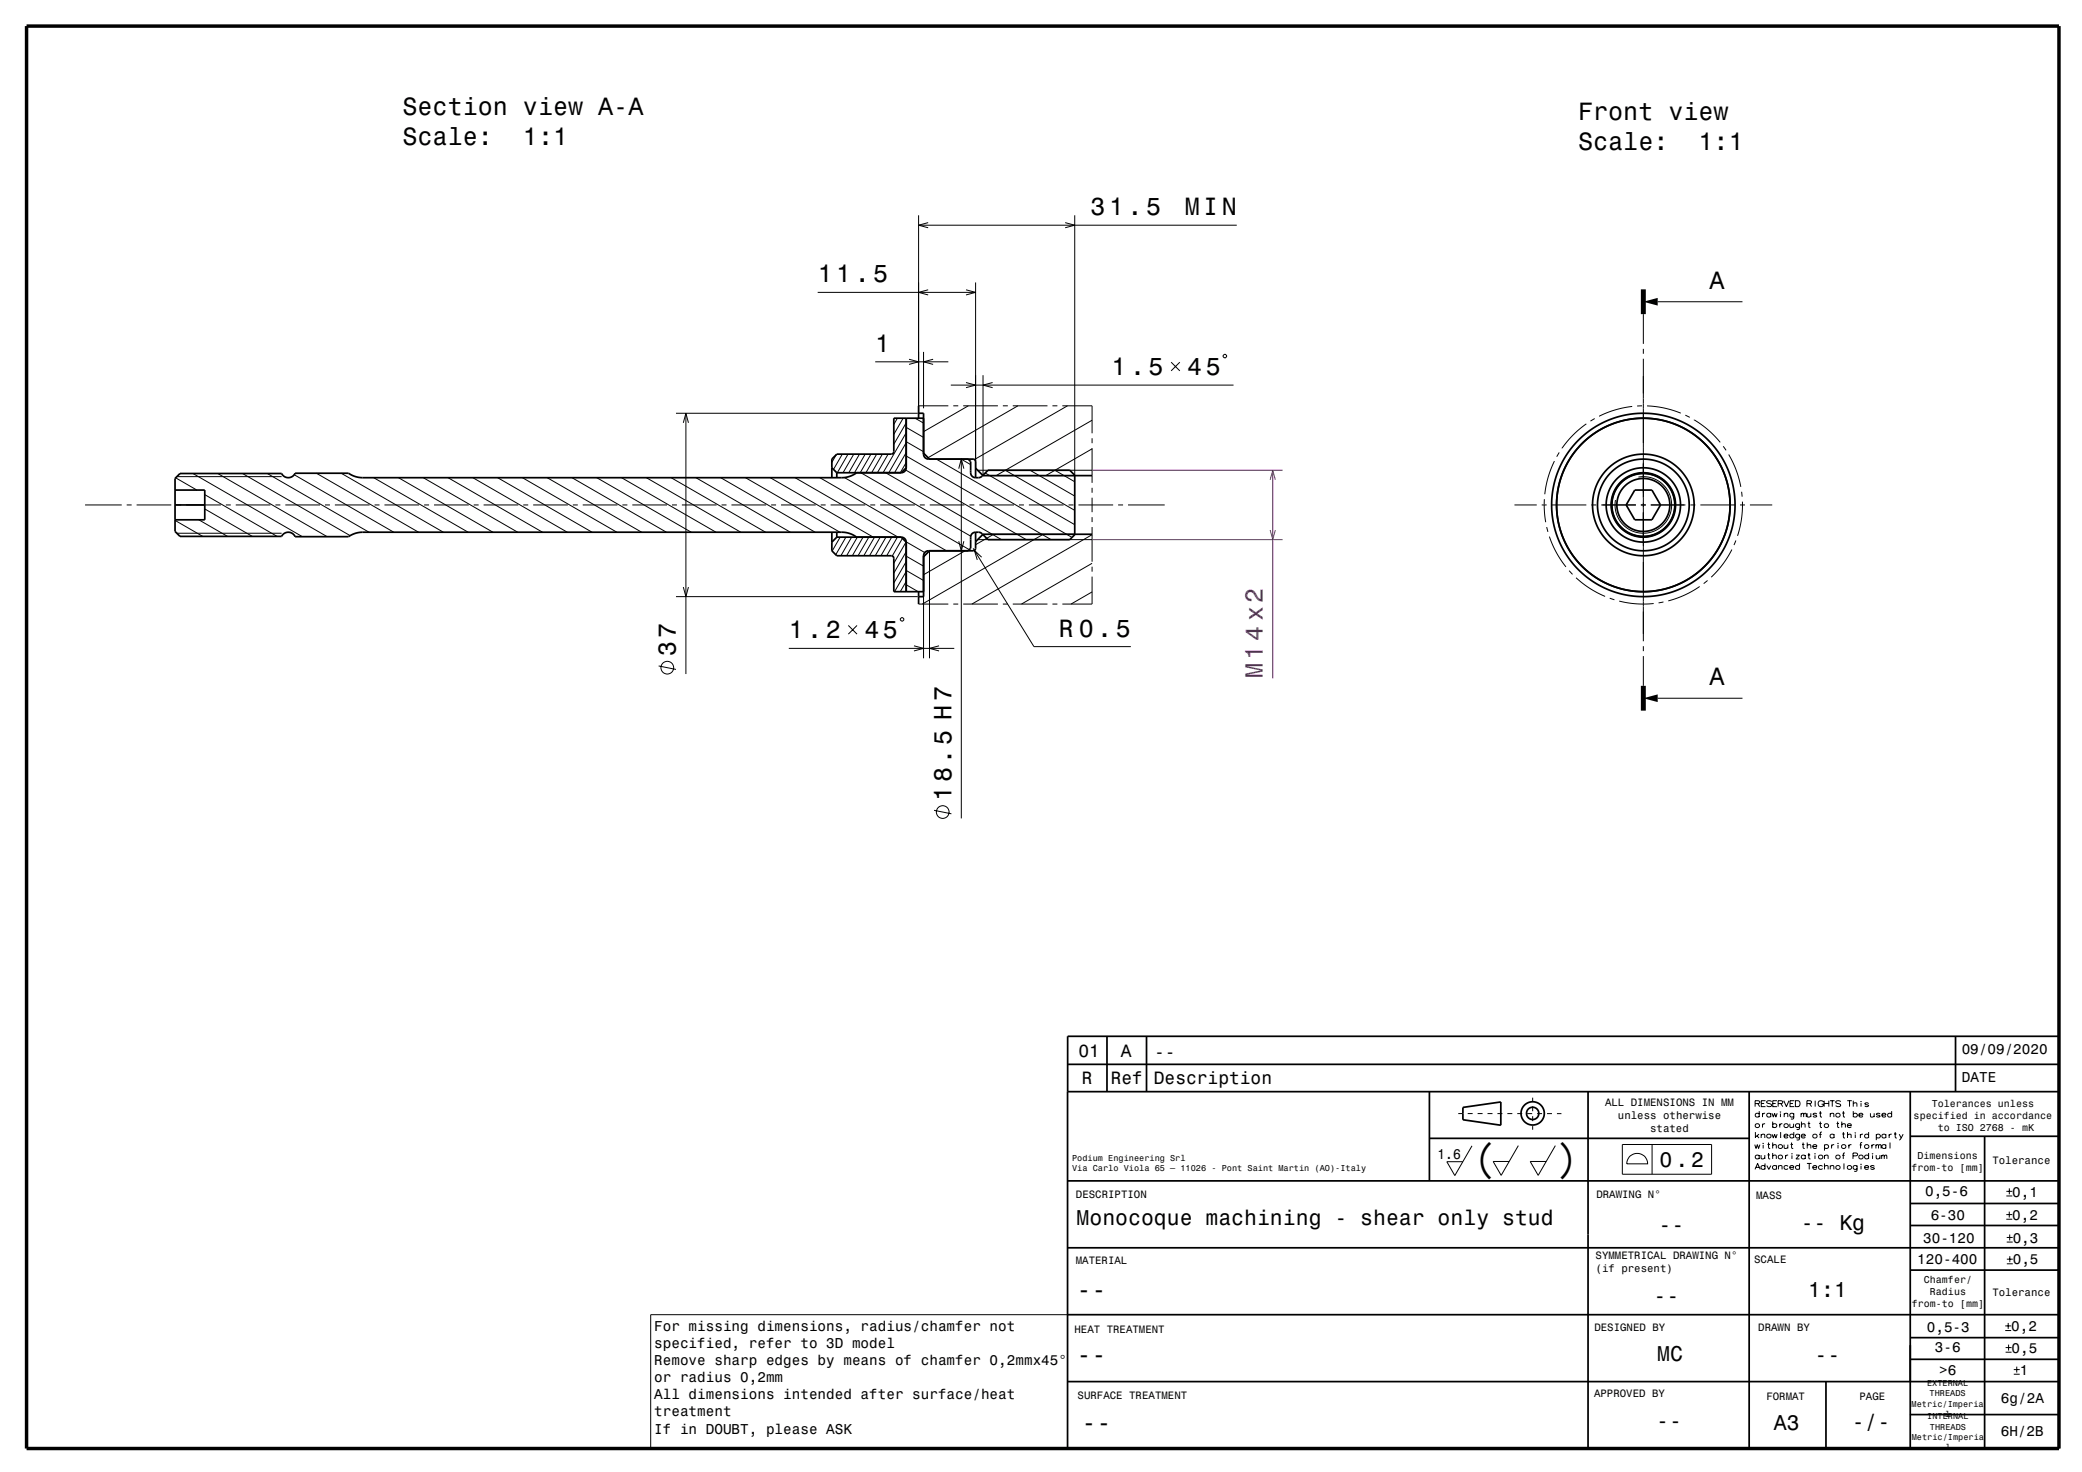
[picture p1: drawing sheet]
<svg xmlns="http://www.w3.org/2000/svg" width="420mm" height="297mm" viewBox="0 0 420 297" stroke-linecap="round" stroke-linejoin="round" font-family="sans-serif">
<g fill="none" stroke="#000" stroke-width=".2">
<path d="M165 59h31.8M185.3 43.4v40.1M185.3 45.4h64.2M187.2 58.5l-1.9 .5 1.9 .5M187.2 44.9l-1.9 .5 1.9 .6M194.9 58.5l1.9 .5-1.9 .5M196.8 57v37.6M214.9 44.9l1.9 .5-1.9 .6M216.8 43.4v52.6h-17.5M176.6 73h14.7M183.4 72.5l1.9 .5-1.9 .5M186.3 71v11.4"/>
<path d="M188.2 72.5l-1.9 .5 1.9 .5M191.8 77.7h57M194.9 77.2l1.9 .5-1.9 .5M198.3 75.7v20.1M200.2 77.2l-1.9 .5 1.9 .5M236.3 73.1l1.7 1.7M238 73.1l-1.7 1.7M246.7 71.7l.3-.2h.2l.2 .2v.3l-.2 .2h-.2l-.3-.2zM331.5 63.4v6M331.5 70.4v1M331.5 72.4v57M334.4 60.9h17.1"/>
<path d="M35.4 96.4l4.3 2.5M35.7 96.2h21.1M38.9 95.5l22.1 12.8M41.3 99.8l14.6 8.4M43.9 95.5l22.1 12.8M48.9 95.5l21.7 12.6M53.9 95.5l20.5 11.9M59.4 95.8l20 11.6M63.8 95.5l20.6 11.9M68.8 95.5l20.6 11.9M75.4 96.4l19 11M80.4 96.4l19 11"/>
<path d="M85.4 96.4l19 11M90.4 96.4l19 11M95.4 96.4l19 11M100.4 96.4l19 11M105.4 96.4l19 11M110.4 96.4l19 11M115.4 96.4l19 11M120.4 96.4l19 11M125.4 96.4l19 11M130.4 96.4l19 11M135.4 96.4l19 11M136.4 83.4h48.7"/>
<path d="M137.8 85.3l.6-1.9 .5 1.9M138.4 83.4v52.6M140.4 96.4l19 11M145.4 96.4l19 11M150.4 96.4l19 11M155.4 96.4l20.8 12M160.4 96.4l20.8 12M165.4 96.4l25.5 14.7M168.7 91.7l-.9 1.6M169.9 91.6l-1.8 3.1M170.3 96.4l25.2 14.5M171.1 91.6l-2.2 3.8"/>
<path d="M172.2 91.6l-2.1 3.8M173.4 91.6l-2.2 3.8M173.7 95.4l22.1 12.8M174.5 91.6l-2.1 3.8M175.7 91.6l-2.2 3.8M176.9 91.6l-2.2 3.8M178 91.6l-2.2 3.8M178.7 95.4l23.3 13.5M179.2 91.6l-2.2 3.8M181 84.4l-.7 1.2M182.2 84.4l-1.9 3.2M182.7 94.8l24.3 14.1"/>
<path d="M182.8 93.3l-1.2 2.1M182.8 91.3l-2.3 4.1M182.8 89.3l-3.5 6.1M182.8 87.3l-4.7 8.1M182.8 85.3l-2.5 4.3M182.8 86.2l3.5 2.1M182.8 89.1l3.5 2M182.8 92l29.2 16.9M184.6 84.4l1.7 1M185.3 81.9h6M188.9 92.6l27.4 15.8M192.3 81.9h1"/>
<path d="M193.4 94.6l.5-2 .5 2M194.3 81.9h7M195.3 81.9l-9 5.2M195.8 93.7l-1.9-1.1v72.5M197.2 94.9h23.1M198.8 95.4l18 10.5M202.3 81.9h1M202.8 94.9l14 8.1M204.3 81.9h7M205.3 81.9l-18.1 10.4M207.8 94.9l9 5.2M212.3 81.9h1"/>
<path d="M212.8 94.9l4 2.3M214.3 81.9h6v5.5M215.3 81.9l-18.7 10.8M220.3 90.6l-9.3 5.4M220.3 84.8l-19.3 11.2M220.3 88.4v1M220.3 90.4v7M220.3 98.4v1M313.6 93l-1.3 3.3-.7 3.4M314.5 91.3l-.5 .8M320 85.5l-2.7 2.3-2.2 2.7M321.7 84.5l-.9 .5"/>
<path d="M329.3 82l-3.5 .7-3.2 1.3M330.5 96.3a5.7 5.7 0 0 1 6.7 5.2 5.7 5.7 0 0 1-6 6.1 5.7 5.7 0 0 1-5.3-6.7M331.3 81.9h-1M332.3 81.9l3.2 .4 3.6 1.1M340 83.8l.9 .4M341.7 84.7l2.9 2 2.4 2.6M347.6 90l.6 .9M348.7 91.7l1.5 3.2 1 3.3M351.3 99.2l.1 1M17.2 101.9h7.4M25.6 101.9h1M27.6 101.9h7"/>
<path d="M35.3 105l5.6 3.2M35.6 101.9h1M35.7 107.6h21.1M37.6 101.9h7M40.1 104.9l5.8 3.3M41.3 102.7l9.6 5.5M45.6 101.9h1M47.6 101.9h7M55.6 101.9h1M57.6 101.9h7M65.6 101.9h1M67.6 101.9h7"/>
<path d="M75.6 101.9h1M77.6 101.9h7M85.6 101.9h1M87.6 101.9h7M95.6 101.9h1M97.6 101.9h7M105.6 101.9h1M107.6 101.9h7M115.6 101.9h1M117.6 101.9h7M125.6 101.9h1M127.6 101.9h7"/>
<path d="M135.6 101.9h1M137.6 101.9h7M137.8 118.4l.6 2 .5-2M145.6 101.9h1M147.6 101.9h7M155.6 101.9h1M157.6 101.9h7M165.6 101.9h1M167.6 101.9h7M169.5 108.4l-1.6 2.8M170.6 108.4l-2 3.5M171.8 108.4l-2.2 3.7"/>
<path d="M173 108.4l-2.2 3.7M174.1 108.4l-2.2 3.7M175.3 108.4l-2.2 3.7M175.6 101.9h1M176.4 108.4l-2.1 3.7M177.6 101.9h7M177.6 108.4l-2.2 3.7M178.7 108.4l-2.1 3.7M179.9 108.4l-2.2 3.7M181 108.4l-2.1 3.7M182.1 108.6l-2.1 3.6M182.8 109.4l-2.5 4.2"/>
<path d="M182.8 109.3l3.7 2.2M182.8 119.3v.1M182.8 117.3l-1.2 2.1M182.8 115.3l-2.3 4.1M182.8 113.3l-2.5 4.3M182.8 111.3l-2.5 4.3M182.8 112.2l3.5 2M182.8 115.1l3.5 2M182.8 118l2.4 1.4M185.6 101.9h1M186.3 112.4v20.4M187.5 111.2v21.6"/>
<path d="M187.6 101.9h7M193.4 109.2l.5 1.9 .5-1.9M194.7 111.1l-8.4 4.9M195.6 101.9h1M196.3 110.6l12.3 19.9h19.5M197.2 108.9h23.1M197.6 101.9h7M198 112.4l-1.4-1.3 .5 1.9M199.3 107.8h17.5M200.5 107.8l-3.7 2.1M205.6 101.9h1M207.6 101.9h7"/>
<path d="M210.5 107.8l-24.4 14.1M215.6 101.9h1M217.6 101.9h7M220.3 119.4l-4.2 2.5M220.3 113.7l-14.2 8.2M220.3 107.9l-24.2 14M220.3 100.4v2.9M220.3 104.3v1M220.3 106.3v7M220.3 114.3v1M220.3 116.3v5.6h-6M225.6 101.9h1"/>
<path d="M227.6 101.9h7.4M305.5 101.9h4.5M311 101.9h1M311.5 101.8l.3 3.6M311.5 100.7v1M312 106.3l.3 1M312.6 108.3l1.4 3.2 1.9 2.9M313 101.9h7M316.5 115.1l.7 .8M317.9 116.6l2.6 2 3.3 1.7M321 101.9h1M323 101.9h7"/>
<path d="M331 101.9h1M333 101.9h7M341 101.9h1M342.9 118.3l-3.1 1.8-3.3 1.1M343 101.9h7M344.5 117.1l-.8 .7M349.4 110.9l-1.9 3-2.3 2.6M350.2 109.1l-.4 .9M351 101.9h1M351.5 101.2l-.2 3.3-.8 3.6M353 101.9h4.5M132.9 134.4l3.5 .7"/>
<path d="M136.4 120.4h48.7M159.1 130.8h33.4M171.1 126.2l1.8 1.7M172.9 126.2l-1.8 1.7M181.6 124.9l.3-.3h.2l.2 .3v.2l-.2 .2h-.2l-.3-.2zM184.4 130.3l1.9 .5-1.9 .5M185.3 121.9h6M189.4 130.3l-1.9 .5 1.9 .5M192.3 121.9h1M194.3 121.9h7M202.3 121.9h1M204.3 121.9h7"/>
<path d="M212.3 121.9h1M324.7 120.7l1 .3M326.6 121.3l3.5 .5h3.5M331.5 130.4v1M331.5 132.4v6M335.6 121.5l-1 .1M334.4 140.9h17.1M188.4 163.5l3.5 .7M294.2 224.7h.9M296.1 224.7h1M296.9 231.2l-3.4 6-1.6-2.8h3.2M298.1 224.7h1"/>
<path d="M300.1 224.7h1M302.1 224.7h1M304.1 224.7h1M306.1 224.7h1M306.3 231.1l-3.5 6-1.6-2.8h3.2M308.1 224.7h1M309.2 221.5v.7M309.2 223.2v1M309.2 225.2v1M309.2 227.2v.7M310.1 224.7h1M312.1 224.7h1"/>
<path d="M313.8 231.1l-3.5 6-1.6-2.8h3.2M314.1 224.7h.9M327.3 230.9h18v6h-18zM328.9 233.2a2.12 2.12 0 0 1 2.2-.3 2.12 2.12 0 0 1 1.3 1.9h-4.2a2.15 2.15 0 0 1 .7-1.6zM333.3 230.9v6M354 230.9l.3 .8 .2-.8 .3 .8 .2-.8M354 235.9l.6-1.2 .5 1.2M354.1 222.7h.7l.2-.4-.3-.2h-.6v1.2M354.1 228.4v1.2M354.2 235.5h.7M354.4 229.2l.5 .4M354.6 222.7l.4 .6"/>
<path d="M354.9 228.8l-.8 .6M354.9 224.8a.44 .44 0 0 0-.7-.1 .44 .44 0 0 0 0 .6 .44 .44 0 0 0 .7-.1M354.9 233.2a.44 .44 0 0 0-.7-.1 .44 .44 0 0 0 0 .7 .44 .44 0 0 0 .7-.1M354.9 224.2v1.2M354.9 233.1v.7M355.3 233.1v.7h.4l.3-.2M355.3 229l.3-.2 .4 .1v.7M355.3 228.8v.8M355.3 222.6h.6M355.6 224.6v.8M355.6 226.7v.8M355.7 230.6h.1"/>
<path d="M355.7 231v.7M356 233.1v.7M356.1 235.3a.44 .44 0 0 0-.7-.1 .44 .44 0 0 0 0 .7 .44 .44 0 0 0 .7-.1M356.1 234.7v1.2M356.1 224.6l-.4 .1-.1 .2M356.1 226.7l-.4 .1-.1 .3M356.2 222.1h-.9v1.2h.9M356.4 235.2l.4 .7 .4-.7M356.6 230.9h.4M356.6 233h.4M356.8 230.5v1l.3 .2M356.8 232.6v1l.3 .2"/>
<path d="M357.2 224.8a.44 .44 0 0 0-.6-.1 .44 .44 0 0 0 0 .6 .44 .44 0 0 0 .6-.1M357.2 224.6v.8M357.4 222.3l-.4-.2a.43 .43 0 0 0-.6 .3l.8 .4 .2 .3-.2 .1-.4 .1-.4-.2M357.5 224.6l.2 .8 .3-.8 .2 .8 .3-.8M357.5 228.8l.2 .8 .3-.8 .2 .8 .3-.8M357.6 226.9a.44 .44 0 0 1 .7-.1 .44 .44 0 0 1 0 .7 .44 .44 0 0 1-.7-.2M357.6 231.1l.3-.2 .4 .1v.7M357.6 233.2l.3-.1h.4v.7M357.6 226.3v1.2M357.6 230.5v1.2M357.6 232.6v1.2M357.6 222.6h.6"/>
<path d="M358.4 235.3a.44 .44 0 0 0-.7-.1 .44 .44 0 0 0 0 .7 .44 .44 0 0 0 .7-.1M358.4 235.2v.7M358.5 222.1h-.9v1.2h.9M358.7 222.7h.7l.2-.4-.2-.2h-.7v1.2M358.8 235.4l.3-.2h.3l.1 .7M358.8 235.2v.7M359 226.7v.8M359.2 224.3h.1M359.2 224.7v.7M359.2 228.4v1.2M359.2 222.7l.4 .6M359.6 226.7l-.4 .1-.2 .3"/>
<path d="M359.8 222.1l.6 1.2 .5-1.2M359.9 229.2h.8a.42 .42 0 0 0-.5-.4 .42 .42 0 0 0-.3 .6 .42 .42 0 0 0 .6 .2l.2-.2M359.9 230.9l.1 .8h.3l.4-.2M359.9 224.8l.4-.2 .3 .1 .1 .7M359.9 224.6v.8M360.2 233.1v.7M360.7 230.9v.8M360.7 235.3a.44 .44 0 0 0-.7-.1 .44 .44 0 0 0 0 .7 .44 .44 0 0 0 .7-.1M360.7 233.1h-.3l-.2 .3M361 235.5l.2 .4h.4l.3-.1M361.1 226.7v.7l.4 .1 .3-.2M361.1 235.3l.5-.1 .3 .3h-.9z"/>
<path d="M361.1 222.6h.6M361.2 230.9h.5M361.4 230.5v1l.3 .2M361.5 232.7h.1M361.5 233.1v.7M361.8 226.7v.8M361.9 224.8a.44 .44 0 0 0-.7-.1 .44 .44 0 0 0 0 .6 .44 .44 0 0 0 .7-.1M361.9 224.6l-.1 1.1h-.5M361.9 229a.44 .44 0 0 0-.7-.1 .44 .44 0 0 0 0 .7 .44 .44 0 0 0 .7-.2M361.9 228.4v1.2M362 222.1h-.9v1.2h.9M362.2 222.1h.5a.64 .64 0 0 1 .4 .6 .64 .64 0 0 1-.4 .6h-.5z"/>
<path d="M362.3 233.1h.7l-.7 .7h.7M363 226.9a.44 .44 0 0 0-.6-.1 .44 .44 0 0 0 0 .7 .44 .44 0 0 0 .6-.2M363 226.7v1.1l-.6 .1M363 229a.44 .44 0 0 0-.6-.1 .44 .44 0 0 0 0 .7 .44 .44 0 0 0 .6-.2M363 228.8v1.1l-.6 .1M363 235.3a.44 .44 0 0 0-.6-.1 .44 .44 0 0 0 0 .7 .44 .44 0 0 0 .6-.1M363 234.7v1.2M363.3 224.8l.3-.2 .3 .2 .3-.2 .2 .8M363.3 224.6v.8M363.4 229.2h.8a.42 .42 0 0 0-.6-.4 .42 .42 0 0 0-.2 .6 .42 .42 0 0 0 .6 .2l.2-.2M363.4 226.9l.3-.2 .4 .1v.7M363.4 226.3v1.2"/>
<path d="M363.5 230.9h.5M363.7 230.5v1l.4 .2M363.9 224.8v.6M364.2 233.2a.44 .44 0 0 0-.7-.1 .44 .44 0 0 0 0 .7 .44 .44 0 0 0 .7-.1M364.2 233.1v.7M364.5 222.7h.7l.2-.4-.2-.2h-.7v1.2M364.5 234.7h.9M364.5 224.6l.1 .7 .4 .1 .3-.2M364.6 231.1l.3-.2 .3 .1 .1 .7M364.6 230.5v1.2M364.7 226.7h.5M364.7 233h.5"/>
<path d="M364.9 226.3v1l.3 .2M364.9 232.6v1l.3 .2M365 234.7v1.2M365.1 222.7l.3 .6M365.3 224.6v.8M365.7 231.3h.8a.42 .42 0 0 0-.5-.3 .42 .42 0 0 0-.3 .6 .42 .42 0 0 0 .6 .1l.2-.2M365.7 235.5l.2 .4h.3l.3-.1M365.7 235.3l.5-.1 .2 .1 .1 .2h-.8zM366.1 232.7h.1M366.1 233.1v.7M366.2 222.1v1.2M366.5 224.8l-.3-.2-.3 .1-.2 .1 .8 .5-.5 .1-.3-.2"/>
<path d="M367 224.6h.5M367 226.7h.5M367 228.9h.5M367.2 224.2v1l.4 .2M367.2 226.3v1l.4 .2M367.5 228.4l-.3 .2v1M367.7 235.3a.44 .44 0 0 0-.7-.1 .44 .44 0 0 0 0 .7 .44 .44 0 0 0 .7-.1M367.9 222.4a.59 .59 0 0 0-.9-.2 .59 .59 0 0 0 0 .9 .59 .59 0 0 0 .9-.1v-.2h-.4M368 222.6h.9M368 222.1v1.2M368.1 231.1a.45 .45 0 0 1 .6-.1 .45 .45 0 0 1 0 .7 .45 .45 0 0 1-.6-.2M368.1 233.2l.3-.1h.3l.1 .7"/>
<path d="M368.1 235.4l.3-.2h.3l.1 .7M368.1 230.9v1.2M368.1 233.1v.7M368.1 234.7v1.2M368.9 222.1v1.2M369.2 222.1h.9M369.2 224.8l.3-.2 .4 .1 .1 .7M369.2 235.4l.3-.2h.4l.1 .7M369.2 224.6v.8M369.2 235.2v.7M369.5 230.9v.8M369.6 222.1v1.2"/>
<path d="M370 229a.44 .44 0 0 0-.7-.1 .44 .44 0 0 0 0 .7 .44 .44 0 0 0 .7-.2M370 228.8v.8M370 230.9l-.3 .1-.2 .3M370.5 226.7h.5M370.7 226.3v1l.3 .2M370.8 230.6h.1M370.8 231v.7M371.3 222.3l-.4-.2a.43 .43 0 0 0-.6 .3l1 .5a.57 .57 0 0 1-1 .2M371.5 226.9l.4-.2 .3 .1 .1 .7M371.5 226.3v1.2M371.7 224.6h.4M371.7 228.8h.4"/>
<path d="M371.7 233.1h.4M371.9 224.2v1l.3 .2M371.9 228.4v1l.3 .2M372 234.7v1.2M372.2 232.6l-.4 .2v1M372.6 222.1h1M372.7 227.1h.8a.42 .42 0 0 0-.6-.4 .42 .42 0 0 0-.2 .6 .42 .42 0 0 0 .6 .2l.2-.2M372.7 229l.3-.2 .4 .1v.7M372.7 228.4v1.2M373 230.9v.8M373.1 222.1v1.2M373.5 230.9l-.3 .1-.2 .3"/>
<path d="M373.8 233.2h.7l.2-.4-.2-.2h-.7v1.2M373.9 222.7l.3-.2 .3 .1 .1 .7M373.9 224.8a.45 .45 0 0 1 .6-.1 .45 .45 0 0 1 0 .7 .45 .45 0 0 1-.6-.2M373.9 222.1v1.2M373.9 224.2v1.2M374.3 228.5h.1M374.3 228.9v.7M374.6 235.3a.44 .44 0 0 0-.6-.1 .44 .44 0 0 0 0 .7 .44 .44 0 0 0 .6-.1M374.6 235.2v1l-.5 .1M375 225h.8a.42 .42 0 0 0-.5-.4 .42 .42 0 0 0-.3 .6 .42 .42 0 0 0 .6 .2l.2-.2M375.2 231h.4M375.3 228.8v.8"/>
<path d="M375.4 222.2h.1M375.4 234.9h.1M375.4 222.6v.7M375.4 235.2v.7M375.7 230.5l-.4 .2v1M375.8 228.8l-.3 .1-.2 .3M376.1 235.5l.2 .4h.4l.3-.1M376.2 235.3l.5-.1 .3 .3h-.9zM377 222.7l-.3-.2h-.4l-.1 .2 .8 .4-.5 .2-.3-.2M377 229a.44 .44 0 0 0-.7-.1 .44 .44 0 0 0 0 .7 .44 .44 0 0 0 .7-.2M377 233.2a.44 .44 0 0 0-.7-.1 .44 .44 0 0 0 0 .7 .44 .44 0 0 0 .7-.1M377 228.4v1.2"/>
<path d="M377 232.6v1.2M377.3 224.6l.1 .7 .3 .1 .4-.2M377.6 230.9v.8M377.8 232.7h.1M377.8 233.1v.7M378.1 224.6v.8M378.1 235.3l-.3-.1-.5 .1 .8 .4-.1 .2h-.4l-.3-.1M378.1 230.9l-.3 .1-.2 .3M378.4 231.2l.3-.3 .3 .3 .3-.3 .2 .8M378.4 230.9v.8M378.5 233.1v.7h.4l.3-.2M378.5 229a.45 .45 0 0 1 .7-.1 .45 .45 0 0 1 0 .7 .45 .45 0 0 1-.7-.2"/>
<path d="M378.5 228.8v1.2M379 231.2v.5M379.2 233.1v.7M379.3 224.8l-.3-.2-.3 .1-.2 .1 .8 .5-.5 .1-.3-.2M379.6 233.3l.3-.2 .2 .2 .4-.2 .1 .7M379.6 233.1v.7M379.6 225h.8a.42 .42 0 0 0-.5-.4 .42 .42 0 0 0-.3 .6 .42 .42 0 0 0 .7 .2l.1-.2M380.1 233.3v.5M380.4 229a.44 .44 0 0 0-.6-.1 .44 .44 0 0 0 0 .7 .44 .44 0 0 0 .6-.2M380.4 231.1a.44 .44 0 0 0-.6-.1 .44 .44 0 0 0 0 .7 .44 .44 0 0 0 .6-.2M380.4 228.8v.8M380.4 230.9v.8"/>
<path d="M381.1 228.8v.8M381.3 230.5v1.2M381.6 224.8a.44 .44 0 0 0-.7-.1 .44 .44 0 0 0 0 .6 .44 .44 0 0 0 .7-.1M381.6 224.2v1.2M381.6 228.8l-.3 .1-.2 .3M382.1 228.8h.5M382.3 228.4v1l.3 .2M383.1 228.8l.4 .8M383.9 228.8l-.5 1-.3 .2M405.3 239.8v1.2M404.7 246h1.2M404.7 245.1h1.2"/>
<path d="M404.7 241.3h1.2M404.7 240.4h1.2M404.8 250.6h1.2M404.8 249.7h1.2M404.8 255h1.2M404.8 254.1h1.2M405.3 244.5v1.2M405.4 249.1v1.2M405.4 253.5v1.2M215.4 265.3h-84.1v27M404.5 268.5h1.2M404.5 267.5h1.2"/>
<path d="M404.6 272.8h1.2M404.6 271.9h1.2M405.1 266.9v1.2M405.2 271.3v1.2M406.2 277.3h1.2M406.2 276.3h1.2M406.8 275.7v1.2"/>
<circle cx="134.6" cy="134.7" r="1.28"/>
<circle cx="190.2" cy="163.8" r="1.28"/>
<circle cx="354.5" cy="227.1" r=".43"/>
<circle cx="356.8" cy="229.3" r=".43"/>
<circle cx="359.2" cy="231.4" r=".43"/>
<circle cx="359.2" cy="233.5" r=".43"/>
<circle cx="360.3" cy="227.1" r=".43"/>
<circle cx="366.1" cy="229.3" r=".43"/>
<circle cx="367.3" cy="233.5" r=".43"/>
<circle cx="368.4" cy="227.1" r=".43"/>
<circle cx="370.8" cy="225" r=".43"/>
<circle cx="370.8" cy="233.5" r=".43"/>
<circle cx="370.8" cy="235.6" r=".43"/>
<circle cx="371.9" cy="231.4" r=".43"/>
<circle cx="373.1" cy="235.6" r=".43"/>
<circle cx="375.4" cy="233.5" r=".43"/>
<circle cx="376.6" cy="231.4" r=".43"/>
</g>
<path d="M220.5 94.9h38.3M256.2 96.8l.6-1.9 .5 1.9M256.8 94.9v42M220.5 108.9h38.3M256.2 106.9l.6 2 .5-2" fill="none" stroke="#800080" stroke-width=".2"/>
<g fill="none" stroke="#000" stroke-width=".35">
<path d="M35.3 98.9h6v6h-6M167.8 94.4l1 1M168.8 95.4h13M168.8 95.4v1M172.8 95.4l-1.3 .7-1.7 .3h-96.7l-1.5-.3-1.3-.6h-10.8a1.5 1.5 0 0 1-1.3 .9 1.5 1.5 0 0 1-1.4-.9h-20.5l-1 1v10.7l1 1h20.5a1.5 1.5 0 0 1 1.4-.8 1.5 1.5 0 0 1 1.3 .9h10.8l1.4-.7 1.5-.2h96.6l1.5 .2 1.5 .8M182.8 94.4l-.3 .7-.7 .3M182.8 84.4v10M182.8 94.4l-1 1M185.3 83.4h1v8.2l.3 .7 .7 .3 9.3 .1 .2 .4v3.3M185.3 81.9v2.5M186.3 84.4h-6v6.7l-.3 .5h-11.2l-1 1v3.8M186.3 91.4l1.2 1.2"/>
<path d="M195.3 92.6l.5 .5v2.5l.5 .6 .5 .2M196.8 96.4a1.44 1.44 0 0 0 1.3-.3l1.2-1.2h16.5l1 1v12l-1 1h-16.5l-1.4-1.4-1.1-.1M196.8 94.5l1.5 1.5h22M329.8 98.9h3.4l1.8 3-1.8 3h-3.4l-1.8-3zM35.3 101.9h6M167.8 107.4v3.7l1 1 11.3 .1 .2 .4v6.8h6M168.8 108.4h13M168.8 108.4l-1 1M168.8 107.4v1M181.8 108.4l.7 .3 .3 .7M181.8 108.4l1 1M182.8 109.4v10"/>
<path d="M185.3 119.4v2.5M187.5 111.1l-1.2 1.2M196.8 107.4v3.3l-.3 .4h-9.2l-.7 .3-.3 .7v8.3h-1M196.8 107.4l-.5 .1-.4 .6-.1 2.5-.5 .5M220.3 107.8h-22l-1.5 1.5M215.5 214.7h200.1M223.3 209.1v11.2M231.3 209.1v11.1M394.5 209.1v11.2M415.4 206.8v85.5h-200v-72h200M415.4 209.1h-200v11.2M215.4 238.3h200"/>
<path d="M288.4 220.3v18M288.4 229.7h64.5M295.1 223.4l7.7-1.1v4.7l-7.7-1.1zM320.4 220.3v72M352.9 220.3v72M385.4 220.3v72M385.4 229.3h30M400.4 229.3v63M215.4 251.8h200M385.4 247.3h30M385.4 256.3h30M385.4 242.8h30"/>
<path d="M215.4 265.3h200M215.4 278.8h200M368.4 278.8v13.5M385.4 274.3h30M385.4 269.9h30M385.3 285.4h30"/>
<circle cx="331.5" cy="101.9" r="7.5"/>
<circle cx="331.5" cy="101.9" r="6.4"/>
<circle cx="331.5" cy="101.9" r="6.5"/>
<circle cx="331.5" cy="101.9" r="17.5"/>
<circle cx="331.5" cy="101.9" r="9.2"/>
<circle cx="331.5" cy="101.9" r="6.3"/>
<circle cx="331.5" cy="101.9" r="10.3"/>
<circle cx="331.5" cy="101.9" r="5.3"/>
<circle cx="331.5" cy="101.9" r="18.5"/>
<circle cx="309.2" cy="224.6" r="1.25"/>
<circle cx="309.2" cy="224.6" r="2.35"/>
</g>
<path d="M5.4 5.3h410v287h-410z" fill="none" stroke="#000" stroke-width=".7" stroke-linecap="butt"/>
<path d="M331.5 58.4v5M331.5 138.4v5" fill="none" stroke="#000" stroke-width="1" stroke-linecap="butt"/>
<g fill="#000">
<path d="M331.5 60.9l2.9-.8v1.6z" fill-rule="evenodd"/>
<path d="M331.5 140.9l2.9-.8v1.6z" fill-rule="evenodd"/>
</g>
<g font-size="8.9">
<text x="298.4" y="237.2">(</text>
<text x="314.6" y="237.2">)</text>
</g>
<g font-size="5">
<text x="81.2" y="23.2">Section view A-A</text>
<text x="81.2" y="29.2">Scale:</text>
<text x="105.5" y="29.2">1:1</text>
<text x="318.4" y="24.2">Front view</text>
<text x="318.4" y="30.2">Scale:</text>
<text x="342.7" y="30.2">1:1</text>
<text x="220" y="43.4">31.5</text>
<text x="239" y="43.4">MIN</text>
<text x="165" y="57">11.5</text>
<text x="344.8" y="58.3">A</text>
<text x="176.6" y="71">1</text>
<text x="224.2" y="75.7">1.5</text>
<text x="239.5" y="75.7">45</text>
<text x="159.1" y="128.8">1.2</text>
<text x="174.4" y="128.8">45</text>
<text x="213.6" y="128.5">R 0.5</text>
<text x="136.4" y="132.4" transform="rotate(-90 136.4 132.4)">37</text>
<text x="344.8" y="138.3">A</text>
<text x="191.9" y="161.6" transform="rotate(-90 191.9 161.6)">18.5 H7</text>
<text x="217.2" y="261.9">--</text>
<text x="217.2" y="275.1">--</text>
<text x="218.2" y="288.8">--</text>
</g>
<text font-size="5" fill="#800080" x="254.8" y="136.9" transform="rotate(-90 254.8 136.9)">M14 x2</text>
<g font-size="4.3">
<text x="334.8" y="235.4">0.2</text>
<text x="217.2" y="247.2">Monocoque machining - shear only stud</text>
<text x="334.6" y="248.6">--</text>
<text x="363.3" y="248.2">-- Kg</text>
<text x="333.6" y="262.9">--</text>
<text x="364.8" y="261.6">1:1</text>
<text x="334.3" y="274.7">MC</text>
<text x="366" y="274.8">--</text>
<text x="334.1" y="288.1">--</text>
<text x="357.9" y="288.6">A3</text>
<text x="373.5" y="288.2">-/-</text>
</g>
<g font-size="3.6">
<text x="217.6" y="213.3">01</text>
<text x="226.1" y="213.3">A</text>
<text x="232.8" y="213.5">--</text>
<text x="218.2" y="218.7">R</text>
<text x="224.1" y="218.7">Ref</text>
<text x="232.8" y="218.7">Description</text>
</g>
<g font-size="2.9">
<text x="395.7" y="212.8">09/09/2020</text>
<text x="395.8" y="218.2">DATE</text>
<text x="290" y="233.8">1.6</text>
<text x="388.3" y="241.3">0,5-6</text>
<text x="405.9" y="241.4">0,1</text>
<text x="388" y="250.7">30-120</text>
<text x="389.5" y="246.1">6-30</text>
<text x="405.9" y="246.1">0,2</text>
<text x="406" y="250.7">0,3</text>
<text x="386.8" y="255">120-400</text>
<text x="406" y="255.1">0,5</text>
<text x="132" y="268.5">For missing dimensions, radius/chamfer not</text>
<text x="388.7" y="268.8">0,5-3</text>
<text x="405.7" y="268.6">0,2</text>
<text x="132" y="272">specified, refer to 3D model</text>
<text x="132" y="275.4">Remove sharp edges by means of chamfer 0,2mmx45°</text>
<text x="390.3" y="272.9">3-6</text>
<text x="405.8" y="273">0,5</text>
<text x="132" y="278.9">or radius 0,2mm</text>
<text x="391.2" y="277.5">&gt;6</text>
<text x="407.4" y="277.4">1</text>
<text x="132" y="282.3">All dimensions intended after surface/heat</text>
<text x="132" y="285.8">treatment</text>
<text x="403.7" y="283">6g/2A</text>
<text x="132" y="289.2">If in DOUBT, please ASK</text>
<text x="403.6" y="289.8">6H/2B</text>
</g>
<g font-size="2.2">
<text x="323.8" y="223.2">ALL DIMENSIONS IN MM</text>
<text x="326.4" y="225.8">unless otherwise</text>
<text x="332.9" y="228.4">stated</text>
<text x="401.9" y="234.9">Tolerance</text>
<text x="217" y="241.8">DESCRIPTION</text>
<text x="322" y="241.7">DRAWING N°</text>
<text x="354.3" y="242">MASS</text>
<text x="217" y="255">MATERIAL</text>
<text x="321.9" y="254">SYMMETRICAL DRAWING N°</text>
<text x="321.9" y="256.6">(if present)</text>
<text x="353.9" y="254.8">SCALE</text>
<text x="401.9" y="261.5">Tolerance</text>
<text x="216.7" y="269">HEAT TREATMENT</text>
<text x="321.6" y="268.5">DESIGNED BY</text>
<text x="354.7" y="268.5">DRAWN BY</text>
<text x="321.6" y="281.8">APPROVED BY</text>
<text x="217.4" y="282.2">SURFACE TREATMENT</text>
<text x="356.3" y="282.6">FORMAT</text>
<text x="375.1" y="282.5">PAGE</text>
</g>
<g font-size="2">
<text x="386" y="225.8">specified in accordance</text>
<text x="389.7" y="223.4">Tolerances unless</text>
<text x="386.8" y="233.8">Dimensions</text>
<text x="390.9" y="228.2">to ISO 2768 - mK</text>
<text x="385.6" y="236.2">from-to [mm]</text>
<text x="385.7" y="263.8">from-to [mm]</text>
<text x="388.1" y="258.9">Chamfer/</text>
<text x="389.3" y="261.3">Radius</text>
</g>
<g font-size="1.7">
<text x="216.3" y="234.2">Podium Engineering Srl</text>
<text x="216.3" y="236.3">Via Carlo Viola 65 – 11026 - Pont Saint Martin (AO)-Italy</text>
<text x="388.7" y="279.7">EXTERNAL</text>
<text x="389.3" y="281.7">THREADS</text>
<text x="385.6" y="283.8">Metric/Imperia</text>
<text x="388.8" y="286.4">INTERNAL</text>
<text x="392.4" y="285.9">l</text>
<text x="385.7" y="290.5">Metric/Imperia</text>
<text x="389.3" y="288.5">THREADS</text>
<text x="392.4" y="292.6">l</text>
</g>
</svg>
